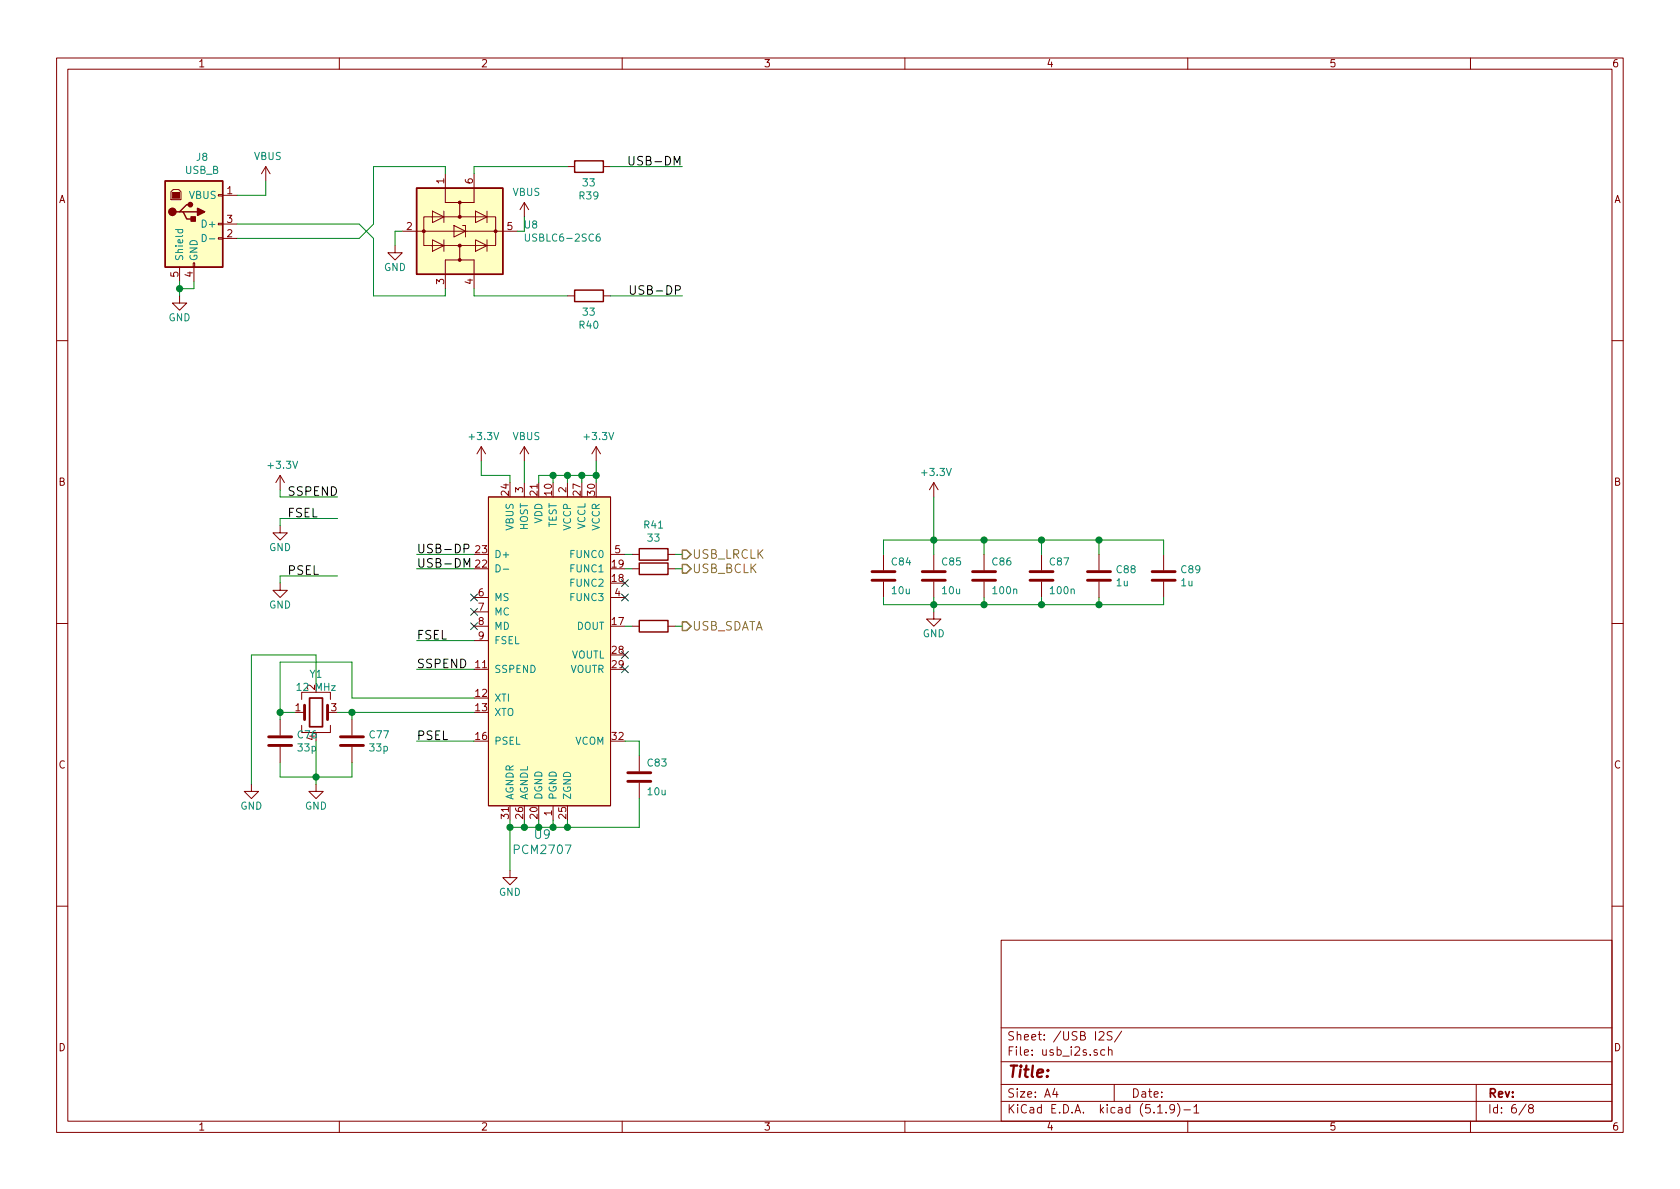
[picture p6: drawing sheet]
<svg xmlns="http://www.w3.org/2000/svg" width="297mm" height="210mm" viewBox="0 0 297 210" stroke-linecap="round" stroke-linejoin="round" font-family="sans-serif">
<g fill="none" stroke="#840000" stroke-width=".18">
<path d="M10 10.3h277v189.9h-277zM12 12.2h273v186.1h-273zM60 10.3v1.9M110 10.3v1.9M160 10.3v1.9M210 10.3v1.9M260 10.3v1.9M30.2 33.9l.4-.4h1l.4 .4v1.4h-1.8zM38.6 39.5h.8v.2h-.8zM38.6 34.4h.8v.3h-.8zM39.4 34.5h2.5M39.4 39.6h2.5"/>
<path d="M47 29.5l-.8 1.2M47 29.5v2.5M47 29.5l.8 1.2M74.9 38.3h12.7v5.1h-12.7zM76.5 37.3l2 1-2 1.1zM78.5 37.3v2.1M78.7 30.7v5.1h2.6M80.3 39.9l2 1-2 1zM81.8 39.9h.5v2M83.8 30.7v5.1h-2.5v2.5M84.1 37.3l2 1-2 1.1zM86.1 37.3v2.1"/>
<path d="M92.7 35.8v2.5M92.7 35.8l-.8 1.3M92.7 35.8l.8 1.3M100.3 29.5h1.3M106.7 29.5h1.2M31.7 52.3v1.3h1.3l-1.3 1.3-1.2-1.3h1.2M31.7 47.2v2.6M34.2 46.5h.2v.7h-.2zM34.3 47.2v2.6M38.6 42h.8v.3h-.8zM39.4 42.2h2.5M69.8 43.4v1.3h1.3l-1.3 1.3-1.2-1.3h1.2"/>
<path d="M71.1 40.9h20.3M76.5 42.4l2 1-2 1zM78.5 42.4v2M81.3 43.4v2.6h2.5v5M81.3 46h-2.6v5M84.1 42.4l2 1-2 1zM86.1 42.4v2M100.3 52.3h1.3M106.7 52.3h1.2M10 60.2h2M85.1 79l-.8 1.3M85.1 79v2.5"/>
<path d="M85.1 79l.8 1.3M92.7 79l-.8 1.3M92.7 79v2.5M92.7 79l.8 1.3M105.4 79l-.8 1.3M105.4 79v2.5M105.4 79l.8 1.3M285 60.2h2M49.5 93v1.2h1.3l-1.3 1.3-1.2-1.3h1.2M49.5 84.1l-.7 1.2M49.5 84.1v2.5M49.5 84.1l.8 1.2"/>
<path d="M86.4 87.9h21.5v54.6h-21.5zM92.7 85.3v2.6M100.3 85.3v2.6M107.9 98h2.6M111.8 98h1.2M118.1 98h1.3M156.2 98v2.8M165.1 85.3l-.8 1.3M165.1 85.3v2.6M165.1 98v2.8M165.1 85.3l.8 1.3M174 98v2.8"/>
<path d="M184.1 98v2.8M194.3 98v2.8M205.7 98v2.8M10 110.3h2M49.5 103.1v1.3h1.3l-1.3 1.3-1.2-1.3h1.2M83.8 110.7h2.6M83.8 105.7h2.6M83.8 108.2h2.6M83.8 113.3h2.6M107.9 105.7h2.6M111.8 110.7h1.2M111.8 100.6h1.2"/>
<path d="M118.1 110.7h1.3M118.1 100.6h1.3M156.2 102.9v2.8M165.1 108.2v1.3h1.3l-1.3 1.2-1.3-1.2h1.3M165.1 102.9v2.8M174 102.9v2.8M184.1 102.9v2.8M194.3 102.9v2.8M205.7 102.9v2.8M285 110.3h2M44.4 138.7v1.2h1.3l-1.3 1.3-1.2-1.3h1.2M49.5 127.2v2.8"/>
<path d="M49.5 132.1v2.8M53.3 128.3v1.2h5.1v-1.2M53.3 123.7v-1.3h5.1v1.3M53.3 126h.5M55.9 138.7v1.2h1.2l-1.2 1.3-1.3-1.3h1.3M57.9 126h.5M62.2 127.2v2.8M62.2 132.1v2.8M113 133.6v2.8M113 138.4v2.8M90.2 153.9v1.3h1.2l-1.2 1.3-1.3-1.3h1.3M97.8 142.5v2.5"/>
<path d="M10 160.2h2M177 166.3h108v32h-108zM285 160.2h2M60 198.3v1.9M110 198.3v1.9M160 198.3v1.9M177 194.8h108M177 191.8h108M177 187.8h108M177 181.8h108M186.5 192.5l-.4 1h1M186.8 193v1"/>
<path d="M194.3 182.6l.3-.2h.3l.3 .4-.9 1.1h.9M195.3 185.7l-.4-.1-.3 .3 .1 .6 .2 .1 .4-.1M196 185.7l.2-.1 .3 .1 .1 .9M196 185.1v1.5M196.6 182.5l-.5-.1-.3 .3v.3l.7 .4v.4a.62 .62 0 0 1-.7 0M197 191.8v3M198.3 182.3l-1.2 2M204.7 196.8h.8M206.2 196.7v.1M207.7 196l-.1 .1a.48 .48 0 0 1-.6 .1l-.2-.2 .2-.6a.48 .48 0 0 1 .6 .1 1.27 1.27 0 0 1-.2 1.2l-.4 .1M208.2 195.1a1.71 1.71 0 0 1 0 2.3M209.3 196.3h1.2"/>
<path d="M210 198.3v1.9M211.1 195.8l.4-.5v1.5M211.1 196.8h.9M260 198.3v1.9M261 191.8v6.5M269.8 195.2l-1.2 2M270.6 196l-.3-.2v-.2l.3-.3h.2l.3 .3-.1 .2-.6 .2a.48 .48 0 0 0-.1 .7l.3 .1 .4-.1a.48 .48 0 0 0-.2-.7"/>
</g>
<path d="M29.2 32h10.2v15.2h-10.2zM31.7 37.5h.7l.6 1.2h1.3M32.4 37.5h2.5M33.7 36.2h-.7l-1.3 1.3h-.6M73.7 33.3h15.2v15.2h-15.2zM101.6 28.4h5.1v2.1h-5.1zM101.6 51.3h5.1v2h-5.1zM113 97h5.1v2.1h-5.1zM113 99.6h5.1v2h-5.1zM113 109.7h5.1v2.1h-5.1z" fill="none" stroke="#840000" stroke-width=".25"/>
<g fill="none" stroke="#840000" stroke-width=".51">
<path d="M154.2 102.6h4M154.2 101.1h4M163.1 102.6h4M163.1 101.1h4M172 102.6h4M172 101.1h4M182.1 102.6h4.1M182.1 101.1h4.1M192.3 102.6h4M192.3 101.1h4M203.7 102.6h4.1M203.7 101.1h4.1"/>
<path d="M47.5 131.8h4.1M47.5 130.3h4.1M53.8 124.7v2.5M57.9 124.7v2.5M60.2 131.8h4.1M60.2 130.3h4.1M111 138.2h4.1M111 136.6h4.1"/>
</g>
<g fill="#ffffc2" stroke="#ffffc2" stroke-width=".18">
<path d="M29.2 32h10.2v15.2h-10.2z"/>
<path d="M73.7 33.3h15.2v15.2h-15.2z"/>
<path d="M86.4 87.9h21.5v54.6h-21.5z"/>
</g>
<g fill="#840000" stroke="#840000" stroke-width=".25">
<path d="M33.8 38.3h.7v.8h-.7z"/>
<path d="M34.9 36.8l1.3 .7-1.3 .6z"/>
<circle cx="30.5" cy="37.5" r=".63"/>
<circle cx="33.7" cy="36.2" r=".38"/>
</g>
<g fill="#840000" stroke="#840000" stroke-width=".18">
<path d="M30.5 34h1.2v1h-1.2z"/>
<circle cx="81.3" cy="35.8" r=".25"/>
<circle cx="81.3" cy="38.3" r=".25"/>
<circle cx="74.9" cy="40.9" r=".25"/>
<circle cx="87.6" cy="40.9" r=".25"/>
<circle cx="81.3" cy="43.4" r=".25"/>
<circle cx="81.3" cy="46" r=".25"/>
</g>
<path d="M31 40.6h1.3M31.5 40.6v.4l.2 .2 .6-.1v-.5M35.8 41.4a.64 .64 0 0 1 .7 .7 .64 .64 0 0 1-.7 .6zM37 42.2h1M92.9 41.4v1l.2 .2h.4l.1-.2v-1M106 41.4h-.4a.87 .87 0 0 0 0 1.2l.5-.1v-.5l-.5-.1-.2 .2M87.7 99.9a.64 .64 0 0 1 .7 .6 .64 .64 0 0 1-.7 .6zM89 100.7h1" fill="none" stroke="#008484" stroke-width=".18"/>
<path d="M54.7 123.4h2.3v5.1h-2.3z" fill="none" stroke="#840000" stroke-width=".3"/>
<g fill="none" stroke="#008400" stroke-width=".18">
<path d="M41.9 39.6h21.6l2.5 2.6v10.1h12.7v-1.3M47 32v2.5h-5.1M78.7 30.7v-1.2h-12.7v10.1l-2.5 2.6h-21.6M92.7 38.3v2.6h-1.3M100.3 29.5h-16.5v1.2M107.9 29.5h12.7M31.7 49.8v2.5M34.3 49.8v1.2h-2.6M71.1 40.9h-1.3v2.5M83.8 51v1.3h16.5M107.9 52.3h12.7M49.5 86.6v1.3h10.2"/>
<path d="M59.7 91.7h-10.2v1.3M73.7 98h10.1M85.1 81.5v2.6h5.1v1.2M92.7 81.5v3.8M97.8 84.1v1.2M100.3 84.1v1.2M102.9 84.1v1.2M105.4 84.1h-10.2v1.2M105.4 81.5v3.8M110.5 98h1.3M119.4 98h1.2M156.2 98v-2.5h49.5v2.5"/>
<path d="M165.1 87.9v10.1M174 95.5v2.5M184.1 95.5v2.5M194.3 95.5v2.5M59.7 101.8h-10.2v1.3M73.7 100.6h10.1M73.7 113.3h10.1M73.7 118.4h10.1M110.5 110.7h1.3M110.5 100.6h1.3M119.4 110.7h1.2M119.4 100.6h1.2"/>
<path d="M156.2 105.7v1.2h49.5v-1.2M165.1 105.7v2.5M174 105.7v1.2M184.1 105.7v1.2M194.3 105.7v1.2M49.5 126h2.6M49.5 134.9v2.5h12.7v-2.5M55.9 120.9v-5.1h-11.5v22.9M55.9 131.1v7.6M59.7 126h24.1M62.2 126v1.2M73.7 131.1h10.1"/>
<path d="M83.8 123.4h-21.6v-6.3h-12.7v10.1M110.5 131.1h2.5v2.5M90.2 145v8.9M92.7 145v1.3M95.2 145v1.3h-5M100.3 145v1.3M113 141.2v5.1h-15.2v-1.3"/>
</g>
<path d="M120.6 97.3h.8l.8 .7-.8 .8h-.8zM120.6 99.8h.8l.8 .8-.8 .7h-.8zM120.6 110h.8l.8 .7-.8 .8h-.8z" fill="none" stroke="#848400" stroke-width=".25"/>
<path d="M111.2 27.7v1.2l.3 .3 .5-.1 .1-.2v-1.2M111.5 50.5v1.4a.48 .48 0 0 0 .7 0l.1-1.4M82 97l.8-.1 .1-.2v-.3l-.3-.2h-.6v1.6M82 100.3v-1.5l.5 1.1 .6-1.1v1.5" fill="none" stroke="#000" stroke-width=".18"/>
<g fill="#008400" stroke="#008400" stroke-width=".25">
<circle cx="62.2" cy="126" r=".51"/>
<circle cx="100.3" cy="146.3" r=".51"/>
<circle cx="31.8" cy="51" r=".51"/>
<circle cx="174" cy="106.9" r=".51"/>
<circle cx="184.2" cy="106.9" r=".51"/>
<circle cx="97.8" cy="84.1" r=".51"/>
<circle cx="184.2" cy="95.5" r=".51"/>
<circle cx="174" cy="95.5" r=".51"/>
<circle cx="90.2" cy="146.3" r=".51"/>
<circle cx="92.7" cy="146.3" r=".51"/>
<circle cx="95.3" cy="146.3" r=".51"/>
<circle cx="194.3" cy="106.9" r=".51"/>
<circle cx="55.9" cy="137.4" r=".51"/>
<circle cx="165.1" cy="106.9" r=".51"/>
<circle cx="49.5" cy="126" r=".51"/>
<circle cx="194.3" cy="95.5" r=".51"/>
<circle cx="165.1" cy="95.5" r=".51"/>
<circle cx="102.9" cy="84.1" r=".51"/>
<circle cx="97.8" cy="146.3" r=".51"/>
<circle cx="105.4" cy="84.1" r=".51"/>
<circle cx="100.3" cy="84.1" r=".51"/>
</g>
<g fill="none" stroke="#000084" stroke-width=".18">
<path d="M83.2 110.1l1.2 1.2M83.2 107.6l1.2 1.2M83.2 105l1.2 1.3M84.4 110.1l-1.2 1.2M84.4 107.6l-1.2 1.2M84.4 105l-1.2 1.3M109.9 115.2l1.2 1.2M109.9 105l1.2 1.3M109.9 117.7l1.2 1.3M109.9 102.5l1.2 1.2M111.1 115.2l-1.2 1.2M111.1 105l-1.2 1.3"/>
<path d="M111.1 117.7l-1.2 1.3M111.1 102.5l-1.2 1.2"/>
</g>
<text font-size="2.8" fill="#840000" x="178" y="190.5">Title:</text>
<g font-size="2.1">
<text x="112.2" y="29.3">USB-DM</text>
<text x="112.5" y="52.1">USB-DP</text>
<text x="50.8" y="87.7">SSPEND</text>
<text x="50.8" y="91.5">FSEL</text>
<text x="50.8" y="101.6">PSEL</text>
<text x="73.7" y="100.4">USB-DM</text>
<text x="73.7" y="97.8">USB-DP</text>
<text x="73.7" y="113.1">FSEL</text>
<text x="73.7" y="118.2">SSPEND</text>
<text x="73.7" y="130.9">PSEL</text>
</g>
<g font-size="2.1" fill="#848400">
<text x="122.4" y="98.8">USB_LRCLK</text>
<text x="122.4" y="101.3">USB_BCLK</text>
<text x="122.4" y="111.5">USB_SDATA</text>
</g>
<text font-size="2.1" fill="#008400" x="94.5" y="148.3">U9</text>
<text font-size="2.1" fill="#008484" x="91.2" y="151">PCM2707</text>
<g font-size="2.1" fill="#840000">
<text x="178" y="184">Sheet: /USB I2S/</text>
<text x="178" y="186.7">File: usb_i2s.sch</text>
<text x="178" y="196.9">KiCad E.D.A. kicad (5.1.9)-1</text>
<text x="178" y="194.1">Size: A4</text>
<text x="200" y="194.1">Date:</text>
<text x="263" y="194.1">Rev:</text>
<text x="263" y="196.9">Id: 6/8</text>
</g>
<g font-size="1.8" fill="#840000">
<text x="35" y="11.9">1</text>
<text x="85" y="11.9">2</text>
<text x="135" y="11.9">3</text>
<text x="185" y="11.9">4</text>
<text x="235" y="11.9">5</text>
<text x="285" y="11.9">6</text>
<text x="10.4" y="35.9">A</text>
<text x="40.2" y="34.3">1</text>
<text x="78.5" y="32.5" transform="rotate(-90 78.5 32.5)">1</text>
<text x="83.6" y="32.5" transform="rotate(-90 83.6 32.5)">6</text>
<text x="285.4" y="35.9">A</text>
<text x="40.2" y="42">2</text>
<text x="40.2" y="39.4">3</text>
<text x="71.9" y="40.7">2</text>
<text x="89.7" y="40.7">5</text>
<text x="31.5" y="49" transform="rotate(-90 31.5 49)">5</text>
<text x="34.1" y="49" transform="rotate(-90 34.1 49)">4</text>
<text x="78.5" y="50.3" transform="rotate(-90 78.5 50.3)">3</text>
<text x="83.6" y="50.3" transform="rotate(-90 83.6 50.3)">4</text>
<text x="10.4" y="85.9">B</text>
<text x="90" y="87.6" transform="rotate(-90 90 87.6)">24</text>
<text x="92.5" y="87.1" transform="rotate(-90 92.5 87.1)">3</text>
<text x="95" y="87.6" transform="rotate(-90 95 87.6)">21</text>
<text x="97.6" y="87.6" transform="rotate(-90 97.6 87.6)">10</text>
<text x="100.1" y="87.1" transform="rotate(-90 100.1 87.1)">2</text>
<text x="102.7" y="87.6" transform="rotate(-90 102.7 87.6)">27</text>
<text x="105.2" y="87.6" transform="rotate(-90 105.2 87.6)">30</text>
<text x="285.4" y="85.9">B</text>
<text x="84.1" y="100.4">22</text>
<text x="84.1" y="97.8">23</text>
<text x="108.3" y="100.4">19</text>
<text x="108.7" y="97.8">5</text>
<text x="84.6" y="105.5">6</text>
<text x="84.6" y="108">7</text>
<text x="108.3" y="102.9">18</text>
<text x="108.7" y="105.5">4</text>
<text x="84.6" y="110.5">8</text>
<text x="84.6" y="113.1">9</text>
<text x="108.3" y="110.5">17</text>
<text x="84.1" y="118.2">11</text>
<text x="108.3" y="115.6">28</text>
<text x="108.3" y="118.2">29</text>
<text x="52.2" y="125.8">1</text>
<text x="55.7" y="122" transform="rotate(-90 55.7 122)">2</text>
<text x="58.6" y="125.8">3</text>
<text x="84.1" y="123.2">12</text>
<text x="84.1" y="125.8">13</text>
<text x="55.7" y="130.9" transform="rotate(-90 55.7 130.9)">4</text>
<text x="84.1" y="130.9">16</text>
<text x="108.3" y="130.9">32</text>
<text x="10.4" y="135.9">C</text>
<text x="285.4" y="135.9">C</text>
<text x="90" y="144.7" transform="rotate(-90 90 144.7)">31</text>
<text x="92.5" y="144.7" transform="rotate(-90 92.5 144.7)">26</text>
<text x="95" y="144.7" transform="rotate(-90 95 144.7)">20</text>
<text x="97.6" y="144.2" transform="rotate(-90 97.6 144.2)">1</text>
<text x="100.1" y="144.7" transform="rotate(-90 100.1 144.7)">25</text>
<text x="10.4" y="185.9">D</text>
<text x="285.4" y="185.9">D</text>
<text x="35" y="199.9">1</text>
<text x="85" y="199.9">2</text>
<text x="135" y="199.9">3</text>
<text x="185" y="199.9">4</text>
<text x="235" y="199.9">5</text>
<text x="285" y="199.9">6</text>
</g>
<g font-size="1.8" fill="#008484">
<text x="34.8" y="28.4">J8</text>
<text x="44.9" y="28.3">VBUS</text>
<text x="32.7" y="30.8">USB_B</text>
<text x="33.5" y="35.2">VBUS</text>
<text x="90.7" y="34.6">VBUS</text>
<text x="102.5" y="35.3">R39</text>
<text x="103.1" y="33">33</text>
<text x="36" y="40.3">D+</text>
<text x="92.8" y="40.4">U8</text>
<text x="32.4" y="46.2" transform="rotate(-90 32.4 46.2)">Shield</text>
<text x="34.9" y="46.2" transform="rotate(-90 34.9 46.2)">GND</text>
<text x="67.9" y="47.9">GND</text>
<text x="93.4" y="42.7">USBLC6-2SC6</text>
<text x="29.8" y="56.8">GND</text>
<text x="102.5" y="58.1">R40</text>
<text x="103.1" y="55.8">33</text>
<text x="83.1" y="77.8">+3.3V</text>
<text x="90.7" y="77.8">VBUS</text>
<text x="103.5" y="77.8">+3.3V</text>
<text x="47.6" y="82.9">+3.3V</text>
<text x="163.1" y="84.2">+3.3V</text>
<text x="90.8" y="93.8" transform="rotate(-90 90.8 93.8)">VBUS</text>
<text x="93.3" y="93.8" transform="rotate(-90 93.3 93.8)">HOST</text>
<text x="95.9" y="92.6" transform="rotate(-90 95.9 92.6)">VDD</text>
<text x="98.4" y="93.4" transform="rotate(-90 98.4 93.4)">TEST</text>
<text x="101" y="93.8" transform="rotate(-90 101 93.8)">VCCP</text>
<text x="103.5" y="93.7" transform="rotate(-90 103.5 93.7)">VCCL</text>
<text x="106" y="93.9" transform="rotate(-90 106 93.9)">VCCR</text>
<text x="113.9" y="93.5">R41</text>
<text x="114.6" y="95.8">33</text>
<text x="47.6" y="97.5">GND</text>
<text x="87.4" y="98.7">D+</text>
<text x="101" y="101.2">FUNC1</text>
<text x="101" y="98.7">FUNC0</text>
<text x="157.7" y="100">C84</text>
<text x="166.6" y="100">C85</text>
<text x="175.5" y="100">C86</text>
<text x="185.7" y="100">C87</text>
<text x="197.5" y="101.4">C88</text>
<text x="208.9" y="101.4">C89</text>
<text x="47.6" y="107.6">GND</text>
<text x="87.4" y="106.3">MS</text>
<text x="101" y="103.8">FUNC2</text>
<text x="101" y="106.3">FUNC3</text>
<text x="157.8" y="105.1">10u</text>
<text x="166.7" y="105.1">10u</text>
<text x="175.7" y="105.1">100n</text>
<text x="185.9" y="105.1">100n</text>
<text x="197.4" y="103.7">1u</text>
<text x="208.9" y="103.7">1u</text>
<text x="87.4" y="108.8">MC</text>
<text x="87.4" y="111.4">MD</text>
<text x="87.4" y="113.9">FSEL</text>
<text x="101.9" y="111.4">DOUT</text>
<text x="163.1" y="112.7">GND</text>
<text x="54.8" y="119.9">Y1</text>
<text x="87.4" y="119">SSPEND</text>
<text x="100.7" y="119">VOUTR</text>
<text x="100.9" y="116.5">VOUTL</text>
<text x="52.8" y="122.2">12 MHz</text>
<text x="87.4" y="124.1">XTI</text>
<text x="52.7" y="130.6">C76</text>
<text x="65.4" y="130.6">C77</text>
<text x="87.4" y="126.6">XTO</text>
<text x="87.4" y="131.7">PSEL</text>
<text x="101.6" y="131.7">VCOM</text>
<text x="52.8" y="132.9">33p</text>
<text x="65.5" y="132.9">33p</text>
<text x="114.6" y="135.6">C83</text>
<text x="42.5" y="143.2">GND</text>
<text x="53.9" y="143.2">GND</text>
<text x="90.8" y="141.5" transform="rotate(-90 90.8 141.5)">AGNDR</text>
<text x="93.3" y="141.5" transform="rotate(-90 93.3 141.5)">AGNDL</text>
<text x="95.9" y="141.5" transform="rotate(-90 95.9 141.5)">DGND</text>
<text x="98.4" y="141.5" transform="rotate(-90 98.4 141.5)">PGND</text>
<text x="101" y="141.5" transform="rotate(-90 101 141.5)">ZGND</text>
<text x="114.6" y="140.6">10u</text>
<text x="88.2" y="158.4">GND</text>
</g>
</svg>
